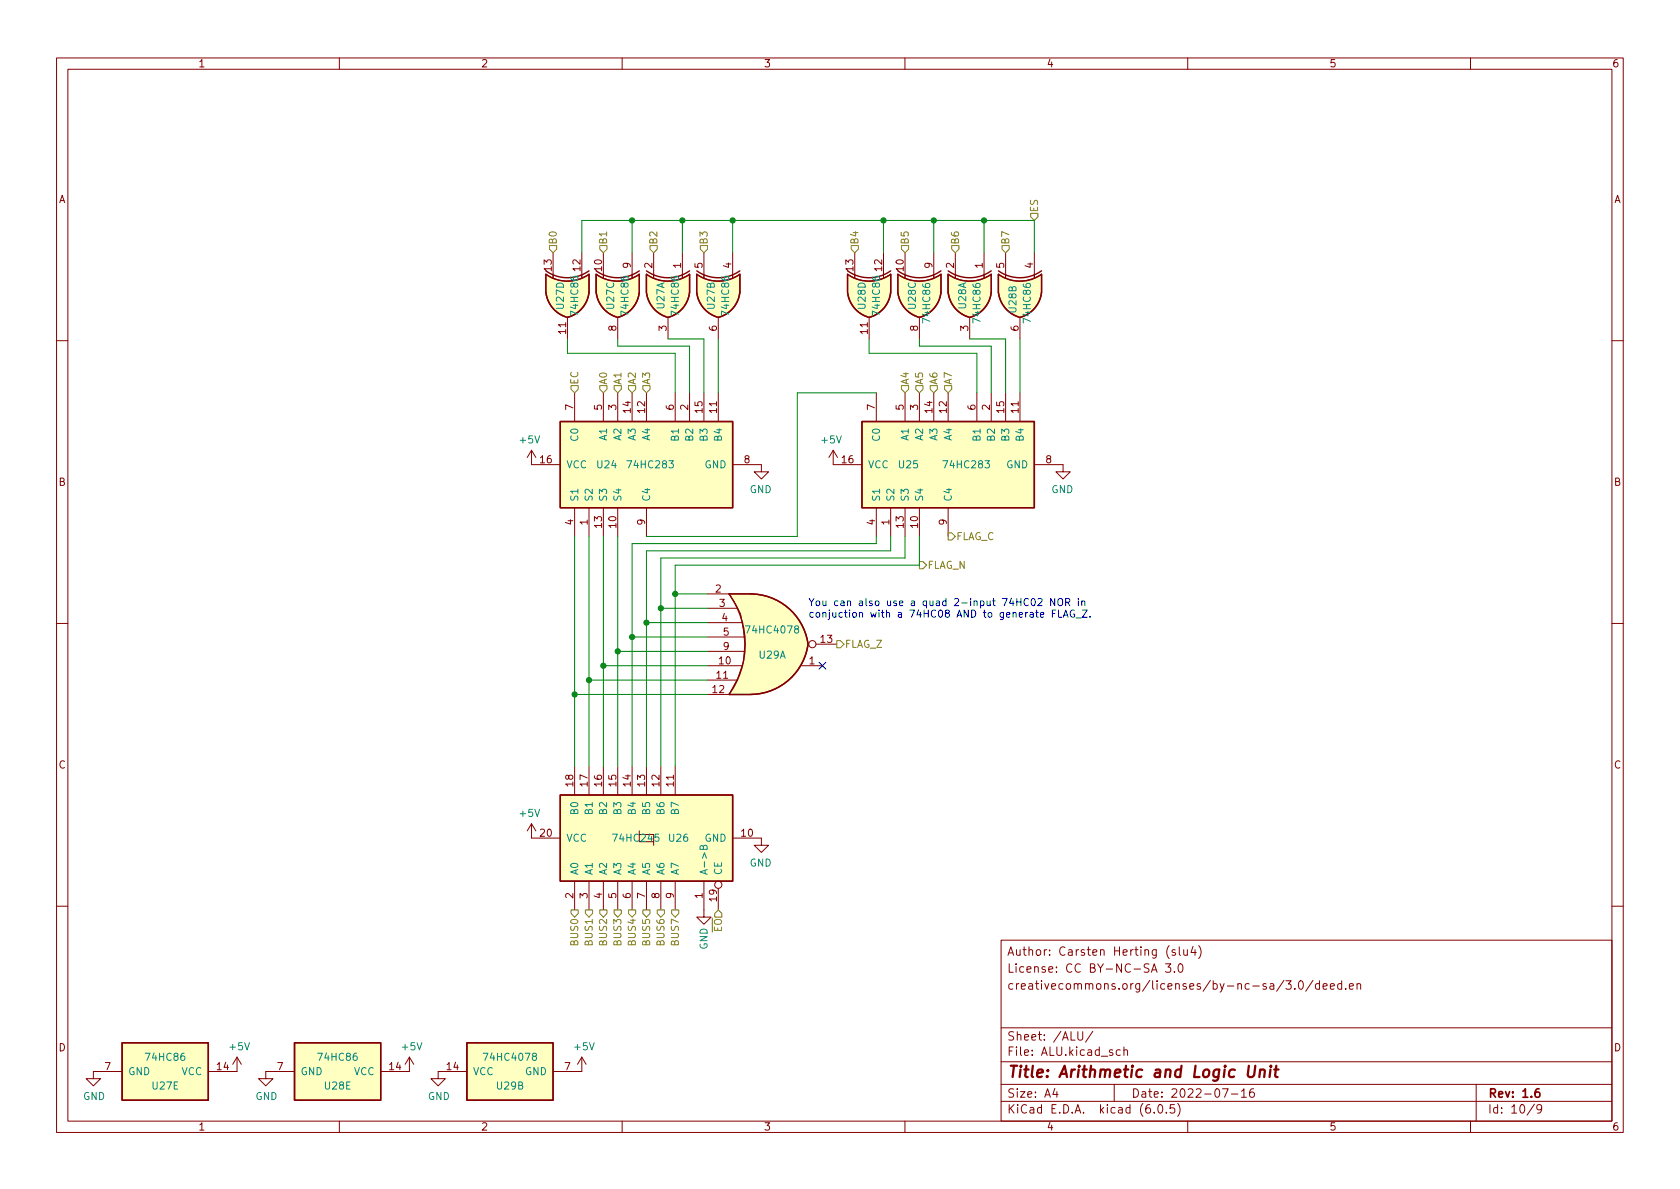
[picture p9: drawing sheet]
<svg xmlns="http://www.w3.org/2000/svg" width="297mm" height="210mm" viewBox="0 0 297 210" stroke-linecap="round" stroke-linejoin="round" font-family="sans-serif">
<g fill="none" stroke="#840000" stroke-width=".18">
<path d="M10 10.2h277v190.1h-277zM12 12.2h273v186.1h-273zM60 10.2v2M110 10.2v2M160 10.2v2M210 10.2v2M260 10.2v2M96.5 51.7v-3.2a6.7 6.7 0 0 0 7.6 0v3.2M97.8 44.7v4.4M100.3 56.1v3.8M102.9 44.7v4.4M105.4 51.7v-3.2a6.7 6.7 0 0 0 7.6 0v3.2"/>
<path d="M106.7 44.7v4.4M109.2 56.1v3.8M111.8 44.7v4.4M114.3 51.7v-3.2a6.7 6.7 0 0 0 7.6 0v3.2M115.6 44.7v4.4M118.1 56.1v3.8M120.6 44.7v4.4M123.2 51.7v-3.2a6.7 6.7 0 0 0 7.6 0v3.2M124.5 44.7v4.4M127 56.1v3.8M129.5 44.7v4.4M149.9 51.7v-3.2a6.7 6.7 0 0 0 7.6 0v3.2"/>
<path d="M151.1 44.7v4.4M153.7 56.1v3.8M156.2 44.7v4.4M158.7 51.7v-3.2a6.7 6.7 0 0 0 7.7 0v3.2M160 44.7v4.4M162.6 56.1v3.8M165.1 44.7v4.4M167.6 51.7v-3.2a6.7 6.7 0 0 0 7.7 0v3.2M168.9 44.7v4.4M171.4 56.1v3.8M174 44.7v4.4M176.5 51.7v-3.2a6.7 6.7 0 0 0 7.6 0v3.2"/>
<path d="M177.8 44.7v4.4M180.3 56.1v3.8M182.9 44.7v4.4M10 60.2h2M94 79.6v2.6h5.1M94 79.6l.7 1.3M94 79.6l-.8 1.3M101.6 69.5v5M106.7 69.5v5M109.2 69.5v5M111.8 69.5v5M114.3 69.5v5"/>
<path d="M119.4 69.5v5M121.9 69.5v5M124.5 69.5v5M127 69.5v5M147.3 79.6v2.6h5.1M147.3 79.6l.8 1.3M147.3 79.6l-.7 1.3M154.9 69.5v5M160 69.5v5M162.6 69.5v5M165.1 69.5v5M167.6 69.5v5"/>
<path d="M172.7 69.5v5M175.3 69.5v5M177.8 69.5v5M180.3 69.5v5M285 60.2h2M101.6 89.8v5.1M104.1 89.8v5.1M106.7 89.8v5.1M109.2 89.8v5.1M114.3 89.8v5.1M129.5 82.2h5.1v1.2h-1.3l1.3 1.3 1.3-1.3h-1.3M154.9 89.8v5.1"/>
<path d="M157.5 89.8v5.1M160 89.8v5.1M162.6 89.8v5.1M167.6 89.8v5.1M182.9 82.2h5.1v1.2h-1.3l1.3 1.3 1.2-1.3h-1.2M10 110.2h2M125.1 117.7h6.1M125.1 105h3.8M125.1 107.6h5.2M125.1 110.1h6.1M125.1 112.6h6.6M125.1 115.2h6.6"/>
<path d="M132.7 105h-3.8l1.3 2.1 .7 1.5 .5 2.8a14.4 14.4 0 0 1-2.5 11.4h3.8M141.7 117.7h3.7M144.3 113.9h3.7M285 110.2h2M101.6 135.5v5.1M104.1 135.5v5.1M106.7 135.5v5.1M109.2 135.5v5.1M111.8 135.5v5.1M114.3 135.5v5.1M116.8 135.5v5.1M119.4 135.5v5.1"/>
<path d="M125.1 120.3h5.2M125.1 122.8h3.8M94 145.7l.7 1.2M94 145.7v2.5h5.1M94 145.7l-.8 1.2M101.6 155.8v5.1M104.1 155.8v5.1M106.7 155.8v5.1M109.2 155.8v5.1M111.8 155.8v5.1M114.3 155.8v5.1M116.8 155.8v5.1"/>
<path d="M119.4 155.8v5.1M124.5 155.8v6.4h-1.3l1.3 1.2 1.2-1.2h-1.2M127 157.1v3.8M129.5 148.2h5.1v1.3h-1.3l1.3 1.2 1.3-1.2h-1.3M10 160.2h2M177 166.3h108v32h-108zM203.6 171.9l.5-1.5 .5 1.5M203.7 171.5h.7M206.1 170.4h.9l-.5 .6 .4 .1v.7l-.2 .1h-.4l-.2-.1M206.7 167.2a1.72 1.72 0 0 0 0 2.3M207.6 171.8v.1M207.8 168l-.4-.1-.2 .2 .1 .3 .5 .1v.4h-.6"/>
<path d="M208.5 170.5l.1-.1a.81 .81 0 0 1 .6 .7 .81 .81 0 0 1-.3 .8h-.1a.81 .81 0 0 1-.6-.6 .81 .81 0 0 1 .3-.8zM208.5 167.4v1.3l.2 .2M209.3 167.9l.1 1h.3l.2-.1M209.9 167.9v1M210.9 167.4l-.3 1h.9M211.3 167.9v1M211.9 167.2a1.72 1.72 0 0 1 0 2.3M227 173.4l-1.3 1.9M227.4 173.4h.9l-.5 .6 .4 .1v.7l-.2 .1h-.4l-.2-.1M228.9 174.8v.1M229.7 173.6l.2-.2a.81 .81 0 0 1 .6 .7 .81 .81 0 0 1-.3 .8h-.1a.81 .81 0 0 1-.4-1.3zM232.1 173.4l-1.2 1.9"/>
<path d="M233.3 174l-.4-.1-.3 .3v.4l.1 .3h.6M233.3 173.4v1.5M233.9 174.4l.7-.1v-.3l-.5-.1-.2 .2 .1 .8h.6M235.2 174.4l.7-.1v-.3l-.5-.1-.2 .2 .1 .8h.6M237.2 174l-.4-.1-.3 .3v.4l.1 .3h.6M237.2 173.4v1.5M237.9 174.8v.1M238.6 174.4l.7-.1-.1-.3-.4-.1-.2 .2v.8h.6M239.9 174.1l.2-.2 .4 .1 .1 .9M239.9 173.9v1M285 160.2h2M21.6 189.5h-5.1v1.2h1.3l-1.3 1.3-1.3-1.3h1.3"/>
<path d="M41.9 186.9v2.6h-5.1M41.9 186.9l-.8 1.3M41.9 186.9l.8 1.3M52.1 189.5h-5.1v1.2h1.3l-1.3 1.3-1.3-1.3h1.3M60 198.3v2M72.4 186.9v2.6h-5.1M72.4 186.9l-.8 1.3M72.4 186.9l.8 1.3M82.5 189.5h-5v1.2h1.2l-1.2 1.3-1.3-1.3h1.3M102.9 186.9v2.6h-5.1M102.9 186.9l-.8 1.3M102.9 186.9l.7 1.3"/>
<path d="M110 198.3v2M160 198.3v2M177 194.8h108M177 191.8h108M177 187.8h108M177 181.8h108M186.5 192.5l-.4 1h1M186.9 193v1M190.6 182.4v1.2l.3 .3h.4l.1-.3v-1.2M193.2 182.4l-1.3 1.9M197 191.8v3M198.1 185.7l-.5-.1-.2 .3v.4l.1 .3h.6"/>
<path d="M198.7 185.8l.2-.2 .4 .1 .1 .9M198.7 185.1v1.5M204.1 196.7v.1M204.9 195.4l.2-.1a.81 .81 0 0 1 .6 .7 .81 .81 0 0 1-.3 .8h-.2a.81 .81 0 0 1-.6-.6 .81 .81 0 0 1 .3-.8zM206.2 196.7v.1M207.6 195.3h-.7v.7l.2-.1 .5 .1 .1 .2-.1 .5-.2 .1-.5-.1M208.2 195.1a1.72 1.72 0 0 1 0 2.3M210 198.3v2M216.1 192.5h1l-.6 1.5M217.7 193.5h1.2M219.5 193l.4-.5v1.5M219.5 194h.9"/>
<path d="M221.6 192.5a.59 .59 0 0 0-.7 .7v.5l.2 .3h.4l.2-.1 .1-.5-.2-.2-.4-.1-.3 .3M260 198.3v2M261 191.8v6.5M271.3 195.3l-1.3 1.9M272.6 196l-.3 .3h-.3l-.3-.3 .2-.6 .4-.1 .2 .2a.99 .99 0 0 1-.3 1.3h-.3"/>
<circle cx="143.6" cy="113.9" r=".63"/>
<circle cx="127" cy="156.5" r=".63"/>
</g>
<path d="M272.1 192.5a.59 .59 0 0 0-.7 .7v.5l.2 .3h.4l.2-.1 .1-.5-.2-.2-.4-.1-.3 .3" fill="none" stroke="#840000" stroke-width=".3"/>
<path d="M220.8 188.5l-.2 1.6 .2 .3a.66 .66 0 0 0 1-.3l.2-1.6M222.8 189.3a.49 .49 0 0 1 .8 .1l-.1 1.1M222.8 189.1l-.1 1.4M224.6 189.1l-.1 1.4M224.7 188.5l-.1 .1 .1 .1 .1-.1-.1-.1v.2M225.3 189.1h.8M225.7 188.5l-.2 1.7v.2l.4 .1" fill="none" stroke="#840000" stroke-width=".4"/>
<g fill="#ffffc2" stroke="#ffffc2" stroke-width=".18">
<path d="M132.7 112.5l10.2 1.4a10.3 10.3 0 0 1-10.2 8.9z"/>
<path d="M128.9 122.8h3.8z"/>
<path d="M128.9 105h3.8z"/>
<path d="M128.9 105h3.8v17.8h-3.8a14.4 14.4 0 0 0 2.5-11.4l-.5-2.8-.7-1.5z"/>
<path d="M132.7 105a10.3 10.3 0 0 1 10.2 8.9l-10.2 1.4z"/>
<path d="M152.4 74.5h30.5v15.3h-30.5z"/>
<path d="M99.1 140.6h30.4v15.2h-30.4z"/>
<path d="M52.1 184.4h15.2v10.2h-15.2z"/>
<path d="M21.6 184.4h15.2v10.2h-15.2z"/>
<path d="M82.5 184.4h15.3v10.2h-15.3z"/>
<path d="M105.4 51.7l5.2-.6-1.4 5a5.2 5.2 0 0 1-3.8-4.4z"/>
<path d="M105.4 48.5v3.2z"/>
<path d="M113 48.5v3.2z"/>
<path d="M105.4 48.5a6.7 6.7 0 0 0 7.6 0v3.2h-7.6z"/>
<path d="M107.9 51.2l5.1 .5a5.1 5.1 0 0 1-3.8 4.4z"/>
<path d="M123.2 51.7l5.2-.6-1.4 5a5.2 5.2 0 0 1-3.8-4.4z"/>
<path d="M123.2 48.5v3.2z"/>
<path d="M130.8 48.5v3.2z"/>
<path d="M123.2 48.5a6.7 6.7 0 0 0 7.6 0v3.2h-7.6z"/>
<path d="M125.7 51.2l5.1 .5a5.1 5.1 0 0 1-3.8 4.4z"/>
<path d="M176.5 51.7l5.2-.6-1.4 5a5.2 5.2 0 0 1-3.8-4.4z"/>
<path d="M176.5 48.5v3.2z"/>
<path d="M184.1 48.5v3.2z"/>
<path d="M176.5 48.5a6.7 6.7 0 0 0 7.6 0v3.2h-7.6z"/>
<path d="M179 51.2l5.1 .5a5.1 5.1 0 0 1-3.8 4.4z"/>
<path d="M167.6 51.7l5.2-.6-1.4 5a5.2 5.2 0 0 1-3.8-4.4z"/>
<path d="M167.6 48.5v3.2z"/>
<path d="M175.3 48.5v3.2z"/>
<path d="M167.6 48.5a6.7 6.7 0 0 0 7.7 0v3.2h-7.7z"/>
<path d="M170.1 51.2l5.2 .5a5.1 5.1 0 0 1-3.8 4.4z"/>
<path d="M149.9 51.7l5.1-.6-1.3 5a5.2 5.2 0 0 1-3.8-4.4z"/>
<path d="M149.9 48.5v3.2z"/>
<path d="M157.5 48.5v3.2z"/>
<path d="M149.9 48.5a6.7 6.7 0 0 0 7.6 0v3.2h-7.6z"/>
<path d="M152.4 51.2l5.1 .5a5.1 5.1 0 0 1-3.8 4.4z"/>
<path d="M99.1 74.5h30.4v15.3h-30.4z"/>
<path d="M158.7 51.7l5.2-.6-1.3 5a5.2 5.2 0 0 1-3.9-4.4z"/>
<path d="M158.7 48.5v3.2z"/>
<path d="M166.4 48.5v3.2z"/>
<path d="M158.7 48.5a6.7 6.7 0 0 0 7.7 0v3.2h-7.7z"/>
<path d="M161.3 51.2l5.1 .5a5.1 5.1 0 0 1-3.8 4.4z"/>
<path d="M96.5 51.7l5.2-.6-1.4 5a5.2 5.2 0 0 1-3.8-4.4z"/>
<path d="M96.5 48.5v3.2z"/>
<path d="M104.1 48.5v3.2z"/>
<path d="M96.5 48.5a6.7 6.7 0 0 0 7.6 0v3.2h-7.6z"/>
<path d="M99 51.2l5.1 .5a5.1 5.1 0 0 1-3.8 4.4z"/>
<path d="M114.3 51.7l5.2-.6-1.4 5a5.2 5.2 0 0 1-3.8-4.4z"/>
<path d="M114.3 48.5v3.2z"/>
<path d="M121.9 48.5v3.2z"/>
<path d="M114.3 48.5a6.7 6.7 0 0 0 7.6 0v3.2h-7.6z"/>
<path d="M116.8 51.2l5.1 .5a5.1 5.1 0 0 1-3.8 4.4z"/>
</g>
<g fill="none" stroke="#840000" stroke-width=".25">
<path d="M96.5 51.7a5.2 5.2 0 0 0 3.8 4.4 5.1 5.1 0 0 0 3.8-4.4M96.5 51.7v-3.2a6.6 6.6 0 0 0 7.6 0v3.2M96.5 47.9a6.6 6.6 0 0 0 7.6 0M105.4 51.7a5.2 5.2 0 0 0 3.8 4.4 5.1 5.1 0 0 0 3.8-4.4M105.4 51.7v-3.2a6.6 6.6 0 0 0 7.6 0v3.2M105.4 47.9a6.6 6.6 0 0 0 7.6 0M114.3 51.7a5.2 5.2 0 0 0 3.8 4.4 5.1 5.1 0 0 0 3.8-4.4M114.3 51.7v-3.2a6.6 6.6 0 0 0 7.6 0v3.2M114.3 47.9a6.6 6.6 0 0 0 7.6 0M123.2 51.7a5.2 5.2 0 0 0 3.8 4.4 5.1 5.1 0 0 0 3.8-4.4M123.2 51.7v-3.2a6.6 6.6 0 0 0 7.6 0v3.2M123.2 47.9a6.6 6.6 0 0 0 7.6 0"/>
<path d="M149.9 51.7a5.2 5.2 0 0 0 3.8 4.4M149.9 51.7v-3.2a6.6 6.6 0 0 0 7.6 0v3.2M149.9 47.9a6.6 6.6 0 0 0 7.6 0M157.5 51.7a5.1 5.1 0 0 1-3.8 4.4M158.7 51.7a5.2 5.2 0 0 0 3.9 4.4 5.1 5.1 0 0 0 3.8-4.4M158.7 48.5v3.2M158.8 47.9a6.6 6.6 0 0 0 7.6 0M158.8 48.5a6.6 6.6 0 0 0 7.6 0v3.2M167.6 51.7a5.2 5.2 0 0 0 3.8 4.4 5.1 5.1 0 0 0 3.9-4.4M167.6 51.7v-3.2a6.6 6.6 0 0 0 7.7 0v3.2M167.6 47.9a6.6 6.6 0 0 0 7.7 0M176.5 51.7a5.2 5.2 0 0 0 3.8 4.4 5.1 5.1 0 0 0 3.8-4.4"/>
<path d="M176.5 51.7v-3.2a6.6 6.6 0 0 0 7.6 0v3.2M176.5 47.9a6.6 6.6 0 0 0 7.6 0M99.1 74.5h30.4v15.3h-30.4zM152.4 74.5h30.5v15.3h-30.5zM132.7 105h-3.8a15.3 15.3 0 0 1 0 17.8h3.8M132.7 105a10.1 10.1 0 0 1 10.1 9.2 10.3 10.3 0 0 1-10.1 8.6M99.1 140.6h30.4v15.2h-30.4zM21.6 184.4h15.2v10.2h-15.2zM52.1 184.4h15.2v10.2h-15.2zM82.5 184.4h15.3v10.2h-15.3z"/>
</g>
<path d="M124.4 149.8l.2-.3h.3l.1 .2v.5h-1.2l.1-.6 .2-.1 .2 .2 .1 .5" fill="none" stroke="#008484" stroke-width=".18"/>
<g fill="none" stroke="#848400" stroke-width=".18">
<path d="M182.2 37.7h1.3v.6l-.6 .7-.7-.7zM97.2 43.4h1.2v.7l-.6 .6-.6-.6zM106 43.4h1.3v.7l-.6 .6-.7-.6zM114.9 43.4h1.3v.7l-.6 .6-.7-.6zM123.8 43.4h1.3v.7l-.6 .6-.7-.6zM150.5 43.4h1.3v.7l-.7 .6-.6-.6zM159.4 43.4h1.3v.7l-.7 .6-.6-.6zM168.3 43.4h1.2v.7l-.6 .6-.6-.6zM177.2 43.4h1.2v.7l-.6 .6-.6-.6zM101 68.2h1.2v.6l-.6 .7-.6-.7zM106 68.2h1.3v.6l-.6 .7-.7-.7zM108.6 68.2h1.3v.6l-.7 .7-.6-.7z"/>
<path d="M111.1 68.2h1.3v.6l-.6 .7-.7-.7zM113.7 68.2h1.2v.6l-.6 .7-.6-.7zM159.4 68.2h1.3v.6l-.7 .7-.6-.7zM161.9 68.2h1.3v.6l-.6 .7-.7-.7zM164.5 68.2h1.2v.6l-.6 .7-.6-.7zM167 68.2h1.3v.6l-.7 .7-.6-.7zM162.6 99.3h.6l.6 .6-.6 .7h-.6zM167.6 94.2h.7l.6 .7-.6 .6h-.7zM148 113.3h.6l.6 .6-.6 .6h-.6zM101 160.9h1.2v.6l-.6 .7-.6-.7zM103.5 160.9h1.3v.6l-.7 .7-.6-.7zM106 160.9h1.3v.6l-.6 .7-.7-.7z"/>
<path d="M108.6 160.9h1.3v.6l-.7 .7-.6-.7zM111.1 160.9h1.3v.6l-.6 .7-.7-.7zM113.7 160.9h1.2v.6l-.6 .7-.6-.7zM116.2 160.9h1.3v.6l-.7 .7-.6-.7zM118.7 160.9h1.3v.6l-.6 .7-.7-.7z"/>
</g>
<g fill="none" stroke="#0000c2" stroke-width=".18">
<path d="M182.5 105.9l.1-.1a.68 .68 0 0 1 .5 .7 .68 .68 0 0 1-.5 .6 .84 .84 0 0 1-.1-1.2zM183.5 106l.5-.2 .3 .4-.8 .9h.8M186.1 108.5h.4M186.5 105.8v1.3l-.7-1.3v1.3M186.7 107.9h-.6v1.2M187.1 106l.2-.2a.43 .43 0 0 1 .6 .5v.4a.42 .42 0 0 1-.4 .4 .42 .42 0 0 1-.5-.4zM187.2 107.9v1.2h.6M188 109.1l.4-1.2 .5 1.2M188.1 108.8h.6M188.4 106.5l.6-.1 .2-.1-.1-.3-.7-.2v1.3M188.7 106.5l.5 .6M189.9 107.9a.59 .59 0 0 0-.7 .6 .59 .59 0 0 0 .7 .6l.1-.5h-.2"/>
<path d="M190.2 109.3h1M190.7 105.8v.2M190.7 106.3v.8M191.3 106.4l.2-.1h.3v.8M191.3 106.3v.8M191.4 107.9h.8l-.8 1.2h.8M192.7 109v.1"/>
</g>
<g fill="none" stroke="#008400" stroke-width=".18">
<path d="M111.8 39v5.7M120.6 39v5.7M129.5 39v5.7M156.2 39v5.7M165.1 39v5.7M174 39v5.7M100.3 59.9v2.6h19.1v7M102.9 44.7v-5.7h80v5.7M109.2 59.9v1.3h12.7v8.3M118.1 59.9h6.4v9.6M127 59.9v9.6M153.7 59.9v2.6h19v7"/>
<path d="M162.6 59.9v1.3h12.7v8.3M171.4 59.9h6.4v9.6M180.3 59.9v9.6M154.9 69.5h-13.9v25.4h-26.7M101.6 94.9v40.6M104.1 94.9v40.6M106.7 94.9v40.6M109.2 94.9v40.6M154.9 94.9v1.2h-43.1v39.4M157.5 94.9v2.5h-43.2v38.1M160 94.9v3.8h-43.2v36.8M162.6 94.9v5h-43.2v35.6"/>
<path d="M106.7 117.7h18.4M109.2 115.2h15.9M111.8 112.6h13.3M114.3 110.1h10.8M116.8 107.6h8.3M119.4 105h5.7M101.6 122.8h23.5M104.1 120.3h21"/>
</g>
<path d="M144.8 117.1l1.2 1.2M146 117.1l-1.2 1.2" fill="none" stroke="#000084" stroke-width=".18"/>
<g fill="#008400" stroke="#008400" stroke-width=".18">
<circle cx="119.4" cy="105" r=".46"/>
<circle cx="114.3" cy="110.1" r=".46"/>
<circle cx="116.8" cy="107.6" r=".46"/>
<circle cx="120.6" cy="39" r=".46"/>
<circle cx="129.5" cy="39" r=".46"/>
<circle cx="111.8" cy="39" r=".46"/>
<circle cx="156.2" cy="39" r=".46"/>
<circle cx="165.1" cy="39" r=".46"/>
<circle cx="174" cy="39" r=".46"/>
<circle cx="101.6" cy="122.8" r=".46"/>
<circle cx="104.1" cy="120.3" r=".46"/>
<circle cx="106.7" cy="117.7" r=".46"/>
<circle cx="109.2" cy="115.2" r=".46"/>
<circle cx="111.8" cy="112.6" r=".46"/>
</g>
<text font-size="2.8" fill="#840000" x="178" y="190.6">Title: Arithmetic and Logic Unit</text>
<g font-size="2.1" fill="#840000">
<text x="178" y="172">License: CC BY-NC-SA 3.0</text>
<text x="178" y="169">Author: Carsten Herting (slu4)</text>
<text x="178" y="175">creativecommons.org/licenses/by-nc-sa/3.0/deed.en</text>
<text x="178" y="184">Sheet: /ALU/</text>
<text x="178" y="186.7">File: ALU.kicad_sch</text>
<text x="178" y="196.9">KiCad E.D.A. kicad (6.0.5)</text>
<text x="178" y="194.1">Size: A4</text>
<text x="200" y="194.1">Date: 2022-07-16</text>
<text x="263" y="194.1">Rev: 1.6</text>
<text x="263" y="196.9">Id: 10/9</text>
</g>
<g font-size="1.8" fill="#840000">
<text x="35" y="11.9">1</text>
<text x="85" y="11.9">2</text>
<text x="135" y="11.9">3</text>
<text x="185" y="11.9">4</text>
<text x="235" y="11.9">5</text>
<text x="285" y="11.9">6</text>
<text x="10.3" y="35.9">A</text>
<text x="285.3" y="35.9">A</text>
<text x="97.5" y="47.9" transform="rotate(-90 97.5 47.9)">13</text>
<text x="102.6" y="47.9" transform="rotate(-90 102.6 47.9)">12</text>
<text x="106.4" y="47.9" transform="rotate(-90 106.4 47.9)">10</text>
<text x="111.5" y="47.4" transform="rotate(-90 111.5 47.4)">9</text>
<text x="115.3" y="47.4" transform="rotate(-90 115.3 47.4)">2</text>
<text x="120.4" y="47.4" transform="rotate(-90 120.4 47.4)">1</text>
<text x="124.2" y="47.4" transform="rotate(-90 124.2 47.4)">5</text>
<text x="129.3" y="47.4" transform="rotate(-90 129.3 47.4)">4</text>
<text x="150.9" y="47.9" transform="rotate(-90 150.9 47.9)">13</text>
<text x="156" y="47.9" transform="rotate(-90 156 47.9)">12</text>
<text x="159.8" y="47.9" transform="rotate(-90 159.8 47.9)">10</text>
<text x="164.8" y="47.4" transform="rotate(-90 164.8 47.4)">9</text>
<text x="168.7" y="47.4" transform="rotate(-90 168.7 47.4)">2</text>
<text x="173.7" y="47.4" transform="rotate(-90 173.7 47.4)">1</text>
<text x="177.5" y="47.4" transform="rotate(-90 177.5 47.4)">5</text>
<text x="182.6" y="47.4" transform="rotate(-90 182.6 47.4)">4</text>
<text x="100.1" y="59" transform="rotate(-90 100.1 59)">11</text>
<text x="109" y="58.5" transform="rotate(-90 109 58.5)">8</text>
<text x="117.9" y="58.5" transform="rotate(-90 117.9 58.5)">3</text>
<text x="126.7" y="58.5" transform="rotate(-90 126.7 58.5)">6</text>
<text x="153.4" y="59" transform="rotate(-90 153.4 59)">11</text>
<text x="162.3" y="58.5" transform="rotate(-90 162.3 58.5)">8</text>
<text x="171.2" y="58.5" transform="rotate(-90 171.2 58.5)">3</text>
<text x="180.1" y="58.5" transform="rotate(-90 180.1 58.5)">6</text>
<text x="101.3" y="72.5" transform="rotate(-90 101.3 72.5)">7</text>
<text x="106.4" y="72.5" transform="rotate(-90 106.4 72.5)">5</text>
<text x="109" y="72.5" transform="rotate(-90 109 72.5)">3</text>
<text x="111.5" y="73" transform="rotate(-90 111.5 73)">14</text>
<text x="114" y="73" transform="rotate(-90 114 73)">12</text>
<text x="119.1" y="72.5" transform="rotate(-90 119.1 72.5)">6</text>
<text x="121.7" y="72.5" transform="rotate(-90 121.7 72.5)">2</text>
<text x="124.2" y="73" transform="rotate(-90 124.2 73)">15</text>
<text x="126.7" y="73" transform="rotate(-90 126.7 73)">11</text>
<text x="154.7" y="72.5" transform="rotate(-90 154.7 72.5)">7</text>
<text x="159.8" y="72.5" transform="rotate(-90 159.8 72.5)">5</text>
<text x="162.3" y="72.5" transform="rotate(-90 162.3 72.5)">3</text>
<text x="164.8" y="73" transform="rotate(-90 164.8 73)">14</text>
<text x="167.4" y="73" transform="rotate(-90 167.4 73)">12</text>
<text x="172.5" y="72.5" transform="rotate(-90 172.5 72.5)">6</text>
<text x="175" y="72.5" transform="rotate(-90 175 72.5)">2</text>
<text x="177.5" y="73" transform="rotate(-90 177.5 73)">15</text>
<text x="180.1" y="73" transform="rotate(-90 180.1 73)">11</text>
<text x="95.5" y="81.9">16</text>
<text x="131.6" y="81.9">8</text>
<text x="148.9" y="81.9">16</text>
<text x="184.9" y="81.9">8</text>
<text x="10.3" y="85.9">B</text>
<text x="285.3" y="85.9">B</text>
<text x="101.3" y="92.8" transform="rotate(-90 101.3 92.8)">4</text>
<text x="103.9" y="92.8" transform="rotate(-90 103.9 92.8)">1</text>
<text x="106.4" y="93.3" transform="rotate(-90 106.4 93.3)">13</text>
<text x="109" y="93.3" transform="rotate(-90 109 93.3)">10</text>
<text x="114" y="92.8" transform="rotate(-90 114 92.8)">9</text>
<text x="154.7" y="92.8" transform="rotate(-90 154.7 92.8)">4</text>
<text x="157.2" y="92.8" transform="rotate(-90 157.2 92.8)">1</text>
<text x="159.8" y="93.3" transform="rotate(-90 159.8 93.3)">13</text>
<text x="162.3" y="93.3" transform="rotate(-90 162.3 93.3)">10</text>
<text x="167.4" y="92.8" transform="rotate(-90 167.4 92.8)">9</text>
<text x="126.5" y="104.8">2</text>
<text x="127.2" y="107.3">3</text>
<text x="127.7" y="109.8">4</text>
<text x="127.9" y="112.4">5</text>
<text x="145.1" y="113.7">13</text>
<text x="127.2" y="117.5">10</text>
<text x="127.9" y="114.9">9</text>
<text x="143.1" y="117.5">1</text>
<text x="126" y="122.5">12</text>
<text x="126.7" y="120">11</text>
<text x="10.3" y="135.9">C</text>
<text x="285.3" y="135.9">C</text>
<text x="101.3" y="139" transform="rotate(-90 101.3 139)">18</text>
<text x="103.9" y="139" transform="rotate(-90 103.9 139)">17</text>
<text x="106.4" y="139" transform="rotate(-90 106.4 139)">16</text>
<text x="109" y="139" transform="rotate(-90 109 139)">15</text>
<text x="111.5" y="139" transform="rotate(-90 111.5 139)">14</text>
<text x="114" y="139" transform="rotate(-90 114 139)">13</text>
<text x="116.6" y="139" transform="rotate(-90 116.6 139)">12</text>
<text x="119.1" y="139" transform="rotate(-90 119.1 139)">11</text>
<text x="95.5" y="147.9">20</text>
<text x="131.1" y="147.9">10</text>
<text x="101.3" y="158.9" transform="rotate(-90 101.3 158.9)">2</text>
<text x="103.9" y="158.9" transform="rotate(-90 103.9 158.9)">3</text>
<text x="106.4" y="158.9" transform="rotate(-90 106.4 158.9)">4</text>
<text x="109" y="158.9" transform="rotate(-90 109 158.9)">5</text>
<text x="111.5" y="158.9" transform="rotate(-90 111.5 158.9)">6</text>
<text x="114" y="158.9" transform="rotate(-90 114 158.9)">7</text>
<text x="116.6" y="158.9" transform="rotate(-90 116.6 158.9)">8</text>
<text x="119.1" y="158.9" transform="rotate(-90 119.1 158.9)">9</text>
<text x="124.2" y="158.9" transform="rotate(-90 124.2 158.9)">1</text>
<text x="126.7" y="159.3" transform="rotate(-90 126.7 159.3)">19</text>
<text x="10.3" y="185.9">D</text>
<text x="285.3" y="185.9">D</text>
<text x="18.6" y="189.2">7</text>
<text x="38.4" y="189.2">14</text>
<text x="49" y="189.2">7</text>
<text x="68.9" y="189.2">14</text>
<text x="79" y="189.2">14</text>
<text x="99.8" y="189.2">7</text>
<text x="35" y="199.9">1</text>
<text x="85" y="199.9">2</text>
<text x="135" y="199.9">3</text>
<text x="185" y="199.9">4</text>
<text x="235" y="199.9">5</text>
<text x="285" y="199.9">6</text>
</g>
<g font-size="1.8" fill="#848400">
<text x="183.5" y="37.6" transform="rotate(-90 183.5 37.6)">ES</text>
<text x="98.4" y="43.3" transform="rotate(-90 98.4 43.3)">B0</text>
<text x="107.3" y="43.3" transform="rotate(-90 107.3 43.3)">B1</text>
<text x="116.2" y="43.3" transform="rotate(-90 116.2 43.3)">B2</text>
<text x="125.1" y="43.3" transform="rotate(-90 125.1 43.3)">B3</text>
<text x="151.8" y="43.3" transform="rotate(-90 151.8 43.3)">B4</text>
<text x="160.7" y="43.3" transform="rotate(-90 160.7 43.3)">B5</text>
<text x="169.5" y="43.3" transform="rotate(-90 169.5 43.3)">B6</text>
<text x="178.4" y="43.3" transform="rotate(-90 178.4 43.3)">B7</text>
<text x="102.2" y="68.1" transform="rotate(-90 102.2 68.1)">EC</text>
<text x="107.3" y="68.1" transform="rotate(-90 107.3 68.1)">A0</text>
<text x="109.9" y="68.1" transform="rotate(-90 109.9 68.1)">A1</text>
<text x="112.4" y="68.1" transform="rotate(-90 112.4 68.1)">A2</text>
<text x="114.9" y="68.1" transform="rotate(-90 114.9 68.1)">A3</text>
<text x="160.7" y="68.1" transform="rotate(-90 160.7 68.1)">A4</text>
<text x="163.2" y="68.1" transform="rotate(-90 163.2 68.1)">A5</text>
<text x="165.7" y="68.1" transform="rotate(-90 165.7 68.1)">A6</text>
<text x="168.3" y="68.1" transform="rotate(-90 168.3 68.1)">A7</text>
<text x="169" y="95.5">FLAG_C</text>
<text x="163.9" y="100.6">FLAG_N</text>
<text x="149.3" y="114.5">FLAG_Z</text>
<text x="102.2" y="167" transform="rotate(-90 102.2 167)">BUS0</text>
<text x="104.8" y="167" transform="rotate(-90 104.8 167)">BUS1</text>
<text x="107.3" y="167" transform="rotate(-90 107.3 167)">BUS2</text>
<text x="109.9" y="167" transform="rotate(-90 109.9 167)">BUS3</text>
<text x="112.4" y="167" transform="rotate(-90 112.4 167)">BUS4</text>
<text x="114.9" y="167" transform="rotate(-90 114.9 167)">BUS5</text>
<text x="117.5" y="167" transform="rotate(-90 117.5 167)">BUS6</text>
<text x="120" y="167" transform="rotate(-90 120 167)">BUS7</text>
<text x="127.6" y="166.2" transform="rotate(-90 127.6 166.2)">~{EO}</text>
</g>
<g font-size="1.8" fill="#008484">
<text x="99.7" y="54.6" transform="rotate(-90 99.7 54.6)">U27D</text>
<text x="102.2" y="55.6" transform="rotate(-90 102.2 55.6)">74HC86</text>
<text x="108.6" y="54.6" transform="rotate(-90 108.6 54.6)">U27C</text>
<text x="111.1" y="55.6" transform="rotate(-90 111.1 55.6)">74HC86</text>
<text x="117.5" y="54.6" transform="rotate(-90 117.5 54.6)">U27A</text>
<text x="120" y="55.6" transform="rotate(-90 120 55.6)">74HC86</text>
<text x="126.4" y="54.6" transform="rotate(-90 126.4 54.6)">U27B</text>
<text x="128.9" y="55.6" transform="rotate(-90 128.9 55.6)">74HC86</text>
<text x="153" y="54.6" transform="rotate(-90 153 54.6)">U28D</text>
<text x="155.6" y="55.6" transform="rotate(-90 155.6 55.6)">74HC86</text>
<text x="161.9" y="54.6" transform="rotate(-90 161.9 54.6)">U28C</text>
<text x="164.5" y="56.8" transform="rotate(-90 164.5 56.8)">74HC86</text>
<text x="170.8" y="54.6" transform="rotate(-90 170.8 54.6)">U28A</text>
<text x="173.4" y="56.8" transform="rotate(-90 173.4 56.8)">74HC86</text>
<text x="179.7" y="55.2" transform="rotate(-90 179.7 55.2)">U28B</text>
<text x="182.2" y="56.8" transform="rotate(-90 182.2 56.8)">74HC86</text>
<text x="102.2" y="77.8" transform="rotate(-90 102.2 77.8)">C0</text>
<text x="107.3" y="77.8" transform="rotate(-90 107.3 77.8)">A1</text>
<text x="109.9" y="77.8" transform="rotate(-90 109.9 77.8)">A2</text>
<text x="112.4" y="77.8" transform="rotate(-90 112.4 77.8)">A3</text>
<text x="114.9" y="77.8" transform="rotate(-90 114.9 77.8)">A4</text>
<text x="120" y="77.8" transform="rotate(-90 120 77.8)">B1</text>
<text x="122.6" y="77.8" transform="rotate(-90 122.6 77.8)">B2</text>
<text x="125.1" y="77.8" transform="rotate(-90 125.1 77.8)">B3</text>
<text x="127.6" y="77.8" transform="rotate(-90 127.6 77.8)">B4</text>
<text x="155.6" y="77.8" transform="rotate(-90 155.6 77.8)">C0</text>
<text x="160.7" y="77.8" transform="rotate(-90 160.7 77.8)">A1</text>
<text x="163.2" y="77.8" transform="rotate(-90 163.2 77.8)">A2</text>
<text x="165.7" y="77.8" transform="rotate(-90 165.7 77.8)">A3</text>
<text x="168.3" y="77.8" transform="rotate(-90 168.3 77.8)">A4</text>
<text x="173.4" y="77.8" transform="rotate(-90 173.4 77.8)">B1</text>
<text x="175.9" y="77.8" transform="rotate(-90 175.9 77.8)">B2</text>
<text x="178.4" y="77.8" transform="rotate(-90 178.4 77.8)">B3</text>
<text x="181" y="77.8" transform="rotate(-90 181 77.8)">B4</text>
<text x="92" y="78.4">+5V</text>
<text x="100.1" y="82.8">VCC</text>
<text x="105.6" y="82.8">U24</text>
<text x="111.2" y="82.8">74HC283</text>
<text x="124.6" y="82.8">GND</text>
<text x="145.3" y="78.4">+5V</text>
<text x="153.4" y="82.8">VCC</text>
<text x="159" y="82.8">U25</text>
<text x="167.1" y="82.8">74HC283</text>
<text x="177.9" y="82.8">GND</text>
<text x="102.2" y="88.8" transform="rotate(-90 102.2 88.8)">S1</text>
<text x="104.8" y="88.8" transform="rotate(-90 104.8 88.8)">S2</text>
<text x="107.3" y="88.8" transform="rotate(-90 107.3 88.8)">S3</text>
<text x="109.9" y="88.8" transform="rotate(-90 109.9 88.8)">S4</text>
<text x="114.9" y="88.8" transform="rotate(-90 114.9 88.8)">C4</text>
<text x="132.5" y="87.2">GND</text>
<text x="155.6" y="88.8" transform="rotate(-90 155.6 88.8)">S1</text>
<text x="158.1" y="88.8" transform="rotate(-90 158.1 88.8)">S2</text>
<text x="160.7" y="88.8" transform="rotate(-90 160.7 88.8)">S3</text>
<text x="163.2" y="88.8" transform="rotate(-90 163.2 88.8)">S4</text>
<text x="168.3" y="88.8" transform="rotate(-90 168.3 88.8)">C4</text>
<text x="185.9" y="87.2">GND</text>
<text x="132.3" y="112">74HC4078</text>
<text x="134.3" y="116.5">U29A</text>
<text x="102.2" y="143.9" transform="rotate(-90 102.2 143.9)">B0</text>
<text x="104.8" y="143.9" transform="rotate(-90 104.8 143.9)">B1</text>
<text x="107.3" y="143.9" transform="rotate(-90 107.3 143.9)">B2</text>
<text x="109.9" y="143.9" transform="rotate(-90 109.9 143.9)">B3</text>
<text x="112.4" y="143.9" transform="rotate(-90 112.4 143.9)">B4</text>
<text x="114.9" y="143.9" transform="rotate(-90 114.9 143.9)">B5</text>
<text x="117.5" y="143.9" transform="rotate(-90 117.5 143.9)">B6</text>
<text x="120" y="143.9" transform="rotate(-90 120 143.9)">B7</text>
<text x="92" y="144.4">+5V</text>
<text x="100.1" y="148.8">VCC</text>
<text x="108.7" y="148.8">74HC245</text>
<text x="118.3" y="148.8">U26</text>
<text x="124.6" y="148.8">GND</text>
<text x="102.2" y="154.8" transform="rotate(-90 102.2 154.8)">A0</text>
<text x="104.8" y="154.8" transform="rotate(-90 104.8 154.8)">A1</text>
<text x="107.3" y="154.8" transform="rotate(-90 107.3 154.8)">A2</text>
<text x="109.9" y="154.8" transform="rotate(-90 109.9 154.8)">A3</text>
<text x="112.4" y="154.8" transform="rotate(-90 112.4 154.8)">A4</text>
<text x="114.9" y="154.8" transform="rotate(-90 114.9 154.8)">A5</text>
<text x="117.5" y="154.8" transform="rotate(-90 117.5 154.8)">A6</text>
<text x="120" y="154.8" transform="rotate(-90 120 154.8)">A7</text>
<text x="125.1" y="154.8" transform="rotate(-90 125.1 154.8)">A-&gt;B</text>
<text x="127.6" y="154.8" transform="rotate(-90 127.6 154.8)">CE</text>
<text x="132.5" y="153.2">GND</text>
<text x="125.1" y="167.9" transform="rotate(-90 125.1 167.9)">GND</text>
<text x="40.7" y="185.7">+5V</text>
<text x="71.2" y="185.7">+5V</text>
<text x="101.7" y="185.7">+5V</text>
<text x="22.6" y="190.1">GND</text>
<text x="26" y="187.6">74HC86</text>
<text x="32.1" y="190.1">VCC</text>
<text x="53.1" y="190.1">GND</text>
<text x="56.4" y="187.6">74HC86</text>
<text x="62.6" y="190.1">VCC</text>
<text x="83.6" y="190.1">VCC</text>
<text x="85.9" y="187.6">74HC4078</text>
<text x="92.8" y="190.1">GND</text>
<text x="14.7" y="194.5">GND</text>
<text x="27" y="192.7">U27E</text>
<text x="45.2" y="194.5">GND</text>
<text x="57.5" y="192.7">U28E</text>
<text x="75.6" y="194.5">GND</text>
<text x="87.9" y="192.7">U29B</text>
</g>
<g font-size="1.8" fill="#0000c2">
<text x="142.9" y="107.2">You can also use a quad 2-input 74HC02 NOR in</text>
<text x="142.9" y="109.2">conjuction with a 74HC08 AND to generate FLAG_Z.</text>
</g>
</svg>
